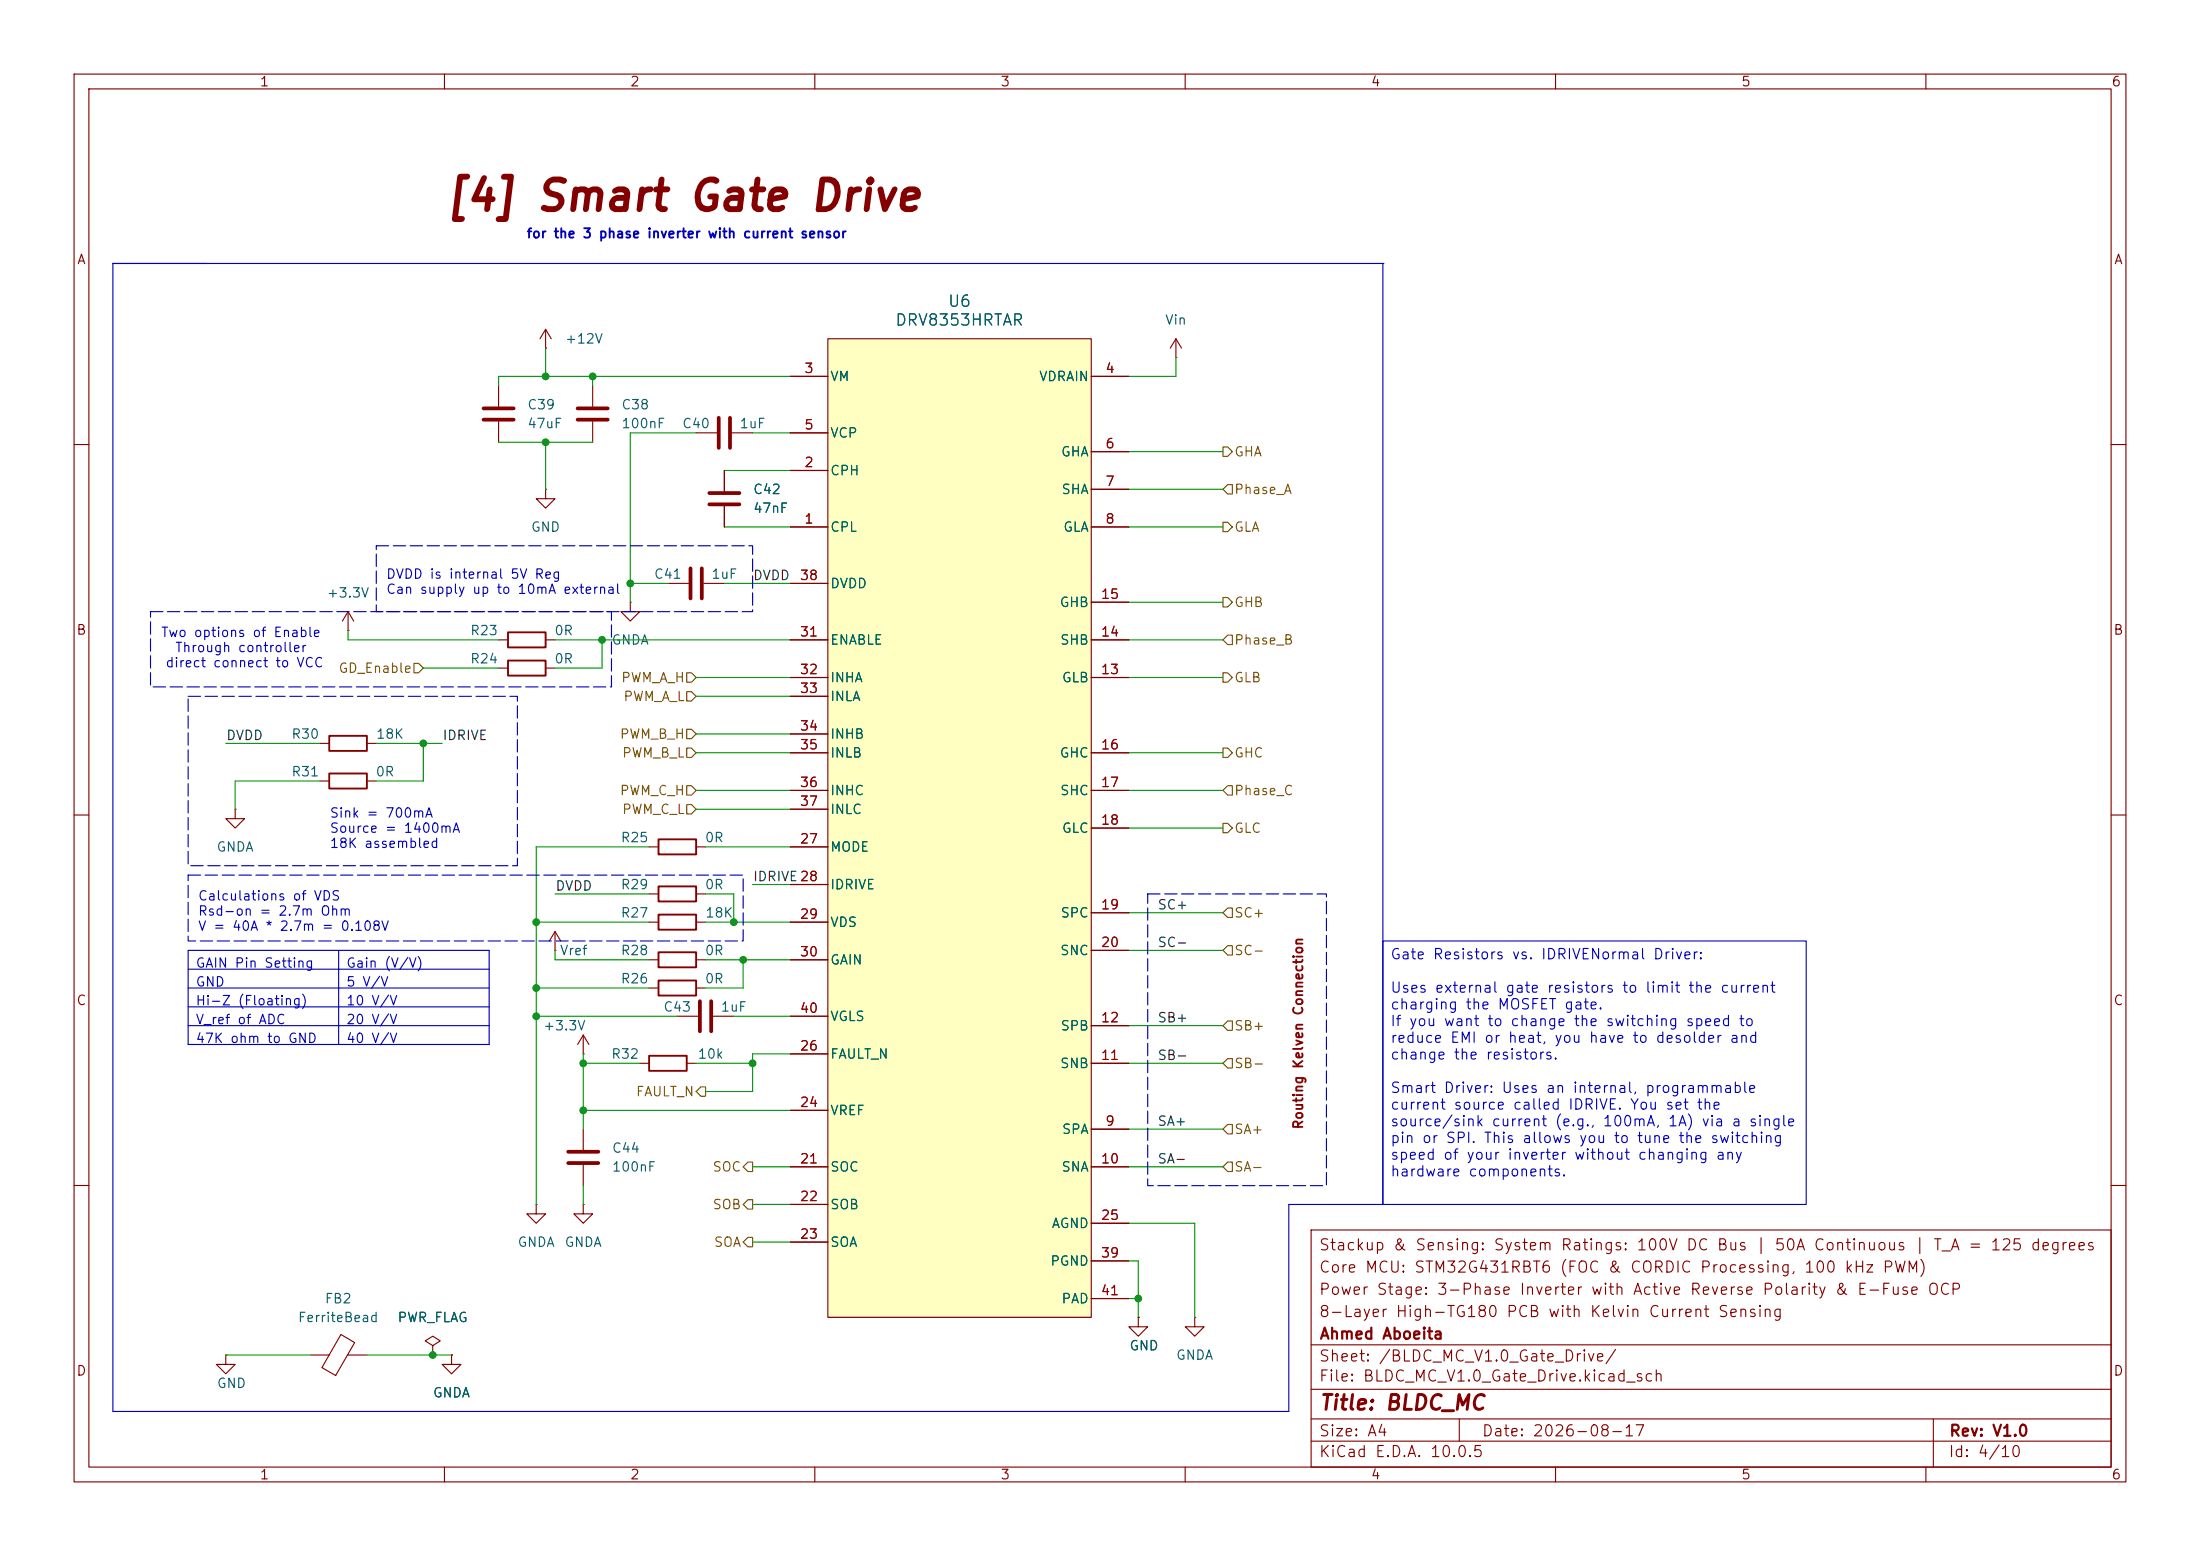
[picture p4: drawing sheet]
<svg xmlns="http://www.w3.org/2000/svg" width="297mm" height="210mm" viewBox="0 0 297 210" stroke-linecap="round" stroke-linejoin="round" font-family="sans-serif">
<g fill="none" stroke="#840000" stroke-width=".15">
<path d="M10 10h277v190h-277zM12 12h273v186h-273zM60 10v2M110 10v2M160 10v2M210 10v2M260 10v2M67.3 52.1v2.8M67.3 56.9v2.8M73.7 47h.1M73.7 44.5l-.8 1.2M73.7 44.5l.7 1.2"/>
<path d="M73.7 44.5v2.5M80 52.1v2.8M80 56.9v2.8M94 58.4h2.8M98.8 58.4h2.8M10 60h2M73.7 66v1.3h1.2l-1.2 1.3-1.3-1.3h1.3M73.7 66h.1M97.8 63.5v2.8M97.8 68.3v2.8M285 60h2M47 85.1h.1"/>
<path d="M47 82.6l-.8 1.2M47 82.6l.8 1.2M47 82.6v2.5M67.3 86.4h1.3M67.3 90.2h1.3M73.7 86.4h1.2M73.7 90.2h1.2M10 110h2M31.7 109.2v1.3h1.3l-1.3 1.3-1.2-1.3h1.2M31.7 109.2h.1M43.2 105.4h1.2M43.2 100.3h1.2"/>
<path d="M49.5 105.4h1.3M49.5 100.3h1.3M87.6 114.3h1.3M94 114.3h1.2M285 110h2M87.6 120.7h1.3M87.6 133.4h1.3M94 120.7h1.2M94 133.4h1.2M78.7 152.4v2.8M78.7 157.2v2.8M86.4 143.5h1.2"/>
<path d="M92.7 143.5h1.3M10 160h2M78.7 162.6v1.2h1.3l-1.3 1.3-1.2-1.3h1.2M78.7 162.6h.1M153.7 177.8v1.3h1.2l-1.2 1.2-1.3-1.2h1.3M153.7 177.8h.1M177 166h108v32h-108zM285 160h2M30.5 182.9v1.3h1.2l-1.2 1.2-1.3-1.2h1.3M30.5 182.9h.1M41.9 182.9h2.5M46 180.1l1.9 1.1-2.6 4.4-1.8-1z"/>
<path d="M46.9 182.9h2.6M58.4 181.6l1-.6-1-.7-1 .7 1 .6v1.3M58.4 182.9h.1M60 198v2M110 198v2M160 198v2M177 194.5h108M177 191.5h108M177 187.5h108M177 181.5h108M197 191.5v3M210 198v2"/>
<path d="M260 198v2M261 191.5v6.5"/>
</g>
<path d="M44.4 99.3h5.1v2h-5.1zM68.6 85.3h5.1v2.1h-5.1zM68.6 89.2h5.1v2h-5.1zM44.4 104.4h5.1v2h-5.1zM88.9 113.3h5.1v2h-5.1zM88.9 119.6h5.1v2.1h-5.1zM88.9 132.3h5.1v2.1h-5.1zM87.6 142.5h5.1v2h-5.1z" fill="none" stroke="#840000" stroke-width=".25"/>
<path d="M65.3 56.6h4M65.3 55.1h4M78 56.6h4M78 55.1h4M97 56.4v4.1M98.6 56.4v4.1M95.8 66.5h4M95.8 68.1h4M76.7 155.4h4.1M76.7 157h4.1" fill="none" stroke="#840000" stroke-width=".51"/>
<path d="M111.8 45.7h35.5v132.1h-35.5z" fill="#ffffc2"/>
<g fill="none" stroke="#840000" stroke-width=".15">
<path d="M106.7 50.8h5.1M106.7 58.4h5.1M111.8 45.7h35.5v132.1h-35.5zM147.3 50.8h5.1M158.7 48.3h.1M158.7 45.7l-.7 1.3M158.7 45.7l.8 1.3M158.7 45.7v2.6M90.2 78.7h2.8M95 78.7h2.8M97.8 63.5v2.8M97.8 68.3v2.8"/>
<path d="M106.7 71.1h5.1M106.7 63.5h5.1M106.7 78.7h5.1M147.3 71.1h5.1M147.3 61h5.1M147.3 66h5.1M85.1 81.3v1.3h1.3l-1.3 1.2-1.3-1.2h1.3M85.1 81.3h.1M106.7 91.4h5.1M106.7 86.4h5.1M106.7 94h5.1M106.7 99.1h5.1"/>
<path d="M147.3 91.4h5.1M147.3 86.4h5.1M147.3 81.3h5.1M106.7 101.6h5.1M106.7 106.7h5.1M106.7 109.2h5.1M106.7 114.3h5.1M106.7 119.4h5.1M147.3 101.6h5.1M147.3 106.7h5.1M147.3 111.8h5.1M74.9 128.3h.1"/>
<path d="M74.9 125.7l-.7 1.3M74.9 125.7l.8 1.3M74.9 125.7v2.6M78.7 139.7l-.7 1.3M78.7 139.7l.8 1.3M78.7 139.7v2.5M87.6 124.5h1.3M87.6 129.5h1.3M91.4 137.2h2.8M94 124.5h1.2M94 129.5h1.2M96.3 137.2h2.8"/>
<path d="M106.7 137.2h5.1M106.7 124.5h5.1M106.7 129.5h5.1M147.3 138.4h5.1M147.3 123.2h5.1M147.3 128.3h5.1M78.7 142.2h.1M106.7 157.5h5.1M106.7 149.9h5.1M106.7 142.2h5.1M147.3 152.4h5.1M147.3 157.5h5.1"/>
<path d="M147.3 143.5h5.1M72.4 162.6v1.2h1.3l-1.3 1.3-1.3-1.3h1.3M72.4 162.6h.1M106.7 162.6h5.1M106.7 167.6h5.1M147.3 165.1h5.1M147.3 170.2h5.1M147.3 175.3h5.1M153.7 177.8h.1M161.3 177.8v1.3h1.3l-1.3 1.2-1.3-1.2h1.3M161.3 177.8h.1M58.4 182.9h.1"/>
<path d="M61 182.9v1.3h1.2l-1.2 1.2-1.3-1.2h1.3M61 182.9h.1"/>
</g>
<path d="M93.2 76.7v4.1M94.7 76.7v4.1M94.5 135.1v4.1M96 135.1v4.1" fill="none" stroke="#840000" stroke-width=".51"/>
<path d="M88.9 128.5h5.1v2.1h-5.1zM88.9 123.4h5.1v2.1h-5.1z" fill="none" stroke="#840000" stroke-width=".25"/>
<g fill="none" stroke="#725600" stroke-width=".15">
<path d="M165.1 70.5h.6l.7 .6-.7 .7h-.6zM165.1 60.3h.6l.7 .7-.7 .6h-.6zM165.7 65.4h.7v1.3h-.7l-.6-.7zM55.9 89.5h.6l.6 .7-.6 .6h-.6zM92.7 98.4h.6l.7 .7-.7 .6h-.6zM92.7 93.3h.6l.7 .7-.7 .6h-.6zM92.7 90.8h.6l.7 .6-.7 .7h-.6zM165.1 80.6h.6l.7 .7-.7 .6h-.6zM165.1 90.8h.6l.7 .6-.7 .7h-.6zM165.7 85.7h.7v1.3h-.7l-.6-.6zM92.7 101h.6l.7 .6-.7 .6h-.6zM92.7 108.6h.6l.7 .6-.7 .7h-.6z"/>
<path d="M92.7 106h.6l.7 .7-.7 .6h-.6zM165.1 111.1h.6l.7 .7-.7 .6h-.6zM165.1 101h.6l.7 .6-.7 .6h-.6zM165.7 106h.7v1.3h-.7l-.6-.6zM165.7 137.8h.7v1.3h-.7l-.6-.7zM165.7 127.6h.7v1.3h-.7l-.6-.6zM165.7 122.6h.7v1.2h-.7l-.6-.6zM94.6 146.7h.6v1.3h-.6l-.6-.7zM100.3 157.5l.7-.7h.6v1.3h-.6zM165.7 142.9h.7v1.2h-.7l-.6-.6zM165.7 156.8h.7v1.3h-.7l-.6-.6zM165.7 151.8h.7v1.2h-.7l-.6-.6z"/>
<path d="M101 161.9h.6v1.3h-.6l-.7-.6zM101 167h.6v1.3h-.6l-.7-.7z"/>
</g>
<path d="M15.2 35.6h171.5v127h-12.7v27.9h-158.8zM186.7 35.6h.1M25.4 130.8h40.6M25.4 133.4h40.6M25.4 135.9h40.6M25.4 138.4h40.6M25.4 128.3h40.6v12.7h-40.6zM45.7 128.3v12.7M186.7 127h57.1v35.6h-57.1z" fill="none" stroke="#0000c2" stroke-width=".15"/>
<g fill="none" stroke="#009600" stroke-width=".15">
<path d="M67.3 59.7h12.7M73.7 47v3.8M73.7 59.7v6.3M80 50.8v1.3M94 58.4h-8.9v22.9M101.6 58.4h5.1M106.7 50.8h-39.4v1.3M158.7 48.3v2.5h-6.3M85.1 78.7h5.1M97.8 71.1h8.9M97.8 63.5h8.9M97.8 78.7h8.9"/>
<path d="M152.4 71.1h12.7M152.4 66h12.7M152.4 61h12.7M47 85.1v1.3h20.3M57.1 90.2h10.2M74.9 86.4h31.8M81.3 86.4v3.8h-6.4M94 91.4h12.7M94 94h12.7M94 99.1h12.7M152.4 91.4h12.7M152.4 86.4h12.7"/>
<path d="M152.4 81.3h12.7M30.5 100.3h12.7M43.2 105.4h-11.5v3.8M50.8 100.3h8.9M57.1 100.3v5.1h-6.3M87.6 114.3h-15.2v48.3M94 106.7h12.7M94 101.6h12.7M94 109.2h12.7M95.2 114.3h11.5M101.6 119.4h5.1M152.4 106.7h12.7"/>
<path d="M152.4 101.6h12.7M152.4 111.8h12.7M72.4 137.2h19M72.4 133.4h15.2M72.4 124.5h15.2M74.9 128.3v1.2h12.7M74.9 120.7h12.7M95.2 124.5h11.5M95.2 129.5h11.5M95.2 120.7h3.9v3.8M99.1 137.2h7.6M100.3 129.5v3.9h-5.1"/>
<path d="M152.4 138.4h12.7M152.4 123.2h12.7M152.4 128.3h12.7M78.7 143.5h7.7M78.7 142.2v10.2M78.7 149.9h28M94 143.5h7.6M101.6 157.5h5.1M106.7 142.2h-5.1v5.1h-6.4M152.4 143.5h12.7M152.4 157.5h12.7M152.4 152.4h12.7"/>
<path d="M78.7 160v2.6M101.6 167.6h5.1M101.6 162.6h5.1M152.4 170.2h1.3v7.6M152.4 175.3h1.3M152.4 165.1h8.9v12.7M30.5 182.9h11.4M49.5 182.9h11.5"/>
</g>
<path d="M50.8 73.7h50.8v8.9h-50.8zM20.3 82.6h62.2v10.1h-62.2zM25.4 94h44.4v22.8h-44.4zM25.4 118.1h74.9v8.9h-74.9zM154.9 120.7h24.2v39.3h-24.2z" fill="none" stroke="#0000c2" stroke-width=".15" stroke-dasharray="1.7 .6"/>
<g fill="#009600" stroke="#009600" stroke-width=".14">
<circle cx="100.3" cy="129.5" r=".46"/>
<circle cx="101.6" cy="143.5" r=".46"/>
<circle cx="80" cy="50.8" r=".46"/>
<circle cx="85.1" cy="78.7" r=".46"/>
<circle cx="153.7" cy="175.3" r=".46"/>
<circle cx="57.1" cy="100.3" r=".46"/>
<circle cx="81.3" cy="86.4" r=".46"/>
<circle cx="73.7" cy="59.7" r=".46"/>
<circle cx="72.4" cy="124.5" r=".46"/>
<circle cx="72.4" cy="137.2" r=".46"/>
<circle cx="78.7" cy="149.9" r=".46"/>
<circle cx="78.7" cy="143.5" r=".46"/>
<circle cx="99.1" cy="124.5" r=".46"/>
<circle cx="72.4" cy="133.4" r=".46"/>
<circle cx="73.7" cy="50.8" r=".46"/>
<circle cx="58.4" cy="182.9" r=".46"/>
</g>
<text font-size="4" fill="#840000" x="59.9" y="29.4">[4] Smart Gate Drive</text>
<text font-size="2" fill="#840000" x="178" y="190.8">Title: BLDC_MC</text>
<g font-size="1.5" fill="#006464">
<text x="127.9" y="41.8">U6</text>
<text x="120.8" y="44.3">DRV8353HRTAR</text>
</g>
<g font-size="1.5" fill="#840000">
<text x="178" y="172.1">Core MCU: STM32G431RBT6 (FOC &amp; CORDIC Processing, 100 kHz PWM)</text>
<text x="178" y="169.1">Stackup &amp; Sensing: System Ratings: 100V DC Bus | 50A Continuous | T_A = 125 degrees</text>
<text x="178" y="178.1">8-Layer High-TG180 PCB with Kelvin Current Sensing</text>
<text x="178" y="175.1">Power Stage: 3-Phase Inverter with Active Reverse Polarity &amp; E-Fuse OCP</text>
<text x="178" y="184.1">Sheet: /BLDC_MC_V1.0_Gate_Drive/</text>
<text x="178" y="181.1">Ahmed Aboeita</text>
<text x="178" y="186.8">File: BLDC_MC_V1.0_Gate_Drive.kicad_sch</text>
<text x="178" y="197">KiCad E.D.A. 10.0.5</text>
<text x="178" y="194.2">Size: A4</text>
<text x="200" y="194.2">Date: 2026-08-17</text>
<text x="263" y="197">Id: 4/10</text>
<text x="263" y="194.2">Rev: V1.0</text>
</g>
<g font-size="1.4" fill="#0000c2">
<text x="187.6" y="129.8">Gate Resistors vs. IDRIVENormal Driver:</text>
<text x="187.6" y="134.3">Uses external gate resistors to limit the current</text>
<text x="187.6" y="136.6">charging the MOSFET gate.</text>
<text x="187.6" y="138.9">If you want to change the switching speed to</text>
<text x="187.6" y="141.1">reduce EMI or heat, you have to desolder and</text>
<text x="187.6" y="143.4">change the resistors.</text>
<text x="187.6" y="147.9">Smart Driver: Uses an internal, programmable</text>
<text x="187.6" y="150.1">current source called IDRIVE. You set the</text>
<text x="187.6" y="152.4">source/sink current (e.g., 100mA, 1A) via a single</text>
<text x="187.6" y="154.6">pin or SPI. This allows you to tune the switching</text>
<text x="187.6" y="156.9">speed of your inverter without changing any</text>
<text x="187.6" y="159.1">hardware components.</text>
</g>
<g font-size="1.3" fill="#840000">
<text x="35" y="12">1</text>
<text x="85" y="12">2</text>
<text x="135" y="12">3</text>
<text x="185" y="12">4</text>
<text x="235" y="12">5</text>
<text x="285" y="12">6</text>
<text x="10.3" y="36">A</text>
<text x="285.3" y="36">A</text>
<text x="10.2" y="86">B</text>
<text x="285.2" y="86">B</text>
<text x="10.2" y="136">C</text>
<text x="285.2" y="136">C</text>
<text x="176.2" y="152.5" transform="rotate(-90 176.2 152.5)">Routing Kelven Connection</text>
<text x="10.2" y="186">D</text>
<text x="285.2" y="186">D</text>
<text x="35" y="200">1</text>
<text x="85" y="200">2</text>
<text x="135" y="200">3</text>
<text x="185" y="200">4</text>
<text x="235" y="200">5</text>
<text x="285" y="200">6</text>
</g>
<g font-size="1.3" fill="#0000c2">
<text x="71" y="32.5">for the 3 phase inverter with current sensor</text>
<text x="52" y="78.4">DVDD is internal 5V Reg</text>
<text x="52" y="80.5">Can supply up to 10mA external</text>
<text x="21.6" y="86.3">Two options of Enable</text>
<text x="23.5" y="88.3">Through controller</text>
<text x="22.2" y="90.4">direct connect to VCC</text>
<text x="44.4" y="110.7">Sink = 700mA</text>
<text x="44.4" y="112.7">Source = 1400mA</text>
<text x="44.4" y="114.8">18K assembled</text>
<text x="26.6" y="121.9">Calculations of VDS</text>
<text x="26.6" y="123.9">Rsd-on = 2.7m Ohm</text>
<text x="26.6" y="125.9">V = 40A * 2.7m = 0.108V</text>
<text x="26.3" y="130.9">GAIN Pin Setting</text>
<text x="46.6" y="130.9">Gain (V/V)</text>
<text x="26.3" y="133.5">GND</text>
<text x="26.3" y="136">Hi-Z (Floating)</text>
<text x="46.6" y="133.5">5 V/V</text>
<text x="46.6" y="136">10 V/V</text>
<text x="26.3" y="138.5">V_ref of ADC</text>
<text x="26.3" y="141.1">47K ohm to GND</text>
<text x="46.6" y="138.5">20 V/V</text>
<text x="46.6" y="141.1">40 V/V</text>
</g>
<g font-size="1.3" fill="#006464">
<text x="76.2" y="46.7">+12V</text>
<text x="157.2" y="44.1">Vin</text>
<text x="112" y="51.8">VM</text>
<text x="140.2" y="51.8">VDRAIN</text>
<text x="71.1" y="55.6">C39</text>
<text x="71.1" y="58.1">47uF</text>
<text x="83.8" y="55.6">C38</text>
<text x="83.8" y="58.1">100nF</text>
<text x="92" y="58.1">C40</text>
<text x="99.7" y="58.1">1uF</text>
<text x="112" y="59.4">VCP</text>
<text x="112" y="64.5">CPH</text>
<text x="143.1" y="61.9">GHA</text>
<text x="101.6" y="67">C42</text>
<text x="101.6" y="69.5">47nF</text>
<text x="143.2" y="67">SHA</text>
<text x="71.6" y="72.1">GND</text>
<text x="112" y="72.1">CPL</text>
<text x="143.5" y="72.1">GLA</text>
<text x="44" y="81">+3.3V</text>
<text x="88.2" y="78.4">C41</text>
<text x="95.9" y="78.4">1uF</text>
<text x="112" y="79.7">DVDD</text>
<text x="143" y="82.2">GHB</text>
<text x="63.4" y="86.1">R23</text>
<text x="63.4" y="89.9">R24</text>
<text x="74.8" y="86.1">0R</text>
<text x="74.8" y="89.9">0R</text>
<text x="82.5" y="87.3">GNDA</text>
<text x="112" y="87.3">ENABLE</text>
<text x="143" y="87.3">SHB</text>
<text x="112" y="92.4">INHA</text>
<text x="112" y="94.9">INLA</text>
<text x="143.3" y="92.4">GLB</text>
<text x="39.3" y="100">R30</text>
<text x="50.7" y="100">18K</text>
<text x="112" y="100">INHB</text>
<text x="39.3" y="105.1">R31</text>
<text x="50.6" y="105.1">0R</text>
<text x="112" y="102.6">INLB</text>
<text x="112" y="107.6">INHC</text>
<text x="143" y="102.6">GHC</text>
<text x="143" y="107.6">SHC</text>
<text x="83.7" y="114">R25</text>
<text x="95.1" y="114">0R</text>
<text x="112" y="110.2">INLC</text>
<text x="143.3" y="112.7">GLC</text>
<text x="29.1" y="115.3">GNDA</text>
<text x="112" y="115.3">MODE</text>
<text x="83.7" y="120.3">R29</text>
<text x="83.7" y="124.2">R27</text>
<text x="95.1" y="120.3">0R</text>
<text x="95.1" y="124.2">18K</text>
<text x="112" y="120.3">IDRIVE</text>
<text x="112" y="125.4">VDS</text>
<text x="143.1" y="124.2">SPC</text>
<text x="75.5" y="129.2">Vref</text>
<text x="83.7" y="129.2">R28</text>
<text x="95.1" y="129.2">0R</text>
<text x="112" y="130.5">GAIN</text>
<text x="143" y="129.2">SNC</text>
<text x="83.7" y="133">R26</text>
<text x="89.5" y="136.9">C43</text>
<text x="95.1" y="133">0R</text>
<text x="97.2" y="136.9">1uF</text>
<text x="73.2" y="139.4">+3.3V</text>
<text x="82.4" y="143.2">R32</text>
<text x="94.1" y="143.2">10k</text>
<text x="112" y="143.2">FAULT_N</text>
<text x="112" y="138.1">VGLS</text>
<text x="143.1" y="139.4">SPB</text>
<text x="143" y="144.5">SNB</text>
<text x="82.5" y="155.9">C44</text>
<text x="112" y="150.8">VREF</text>
<text x="143.3" y="153.4">SPA</text>
<text x="82.5" y="158.4">100nF</text>
<text x="112" y="158.4">SOC</text>
<text x="143.2" y="158.4">SNA</text>
<text x="112" y="163.5">SOB</text>
<text x="141.9" y="166.1">AGND</text>
<text x="69.8" y="168.6">GNDA</text>
<text x="76.1" y="168.6">GNDA</text>
<text x="112" y="168.6">SOA</text>
<text x="141.7" y="171.1">PGND</text>
<text x="40.1" y="178.8">FerriteBead</text>
<text x="43.8" y="176.2">FB2</text>
<text x="53.6" y="178.8">PWR_FLAG</text>
<text x="143.2" y="176.2">PAD</text>
<text x="152.4" y="182.6">GND</text>
<text x="158.7" y="183.8">GNDA</text>
<text x="29.2" y="187.7">GND</text>
<text x="58.4" y="188.9">GNDA</text>
</g>
<g font-size="1.3" fill="#a90000">
<text x="108.5" y="50.7">3</text>
<text x="149.1" y="50.7">4</text>
<text x="108.5" y="58.3">5</text>
<text x="108.5" y="63.4">2</text>
<text x="149.1" y="60.8">6</text>
<text x="149.1" y="65.9">7</text>
<text x="108.5" y="71">1</text>
<text x="149.1" y="71">8</text>
<text x="107.9" y="78.6">38</text>
<text x="148.5" y="81.1">15</text>
<text x="107.9" y="86.2">31</text>
<text x="148.5" y="86.2">14</text>
<text x="107.9" y="91.3">32</text>
<text x="107.9" y="93.8">33</text>
<text x="148.5" y="91.3">13</text>
<text x="107.9" y="98.9">34</text>
<text x="107.9" y="101.5">35</text>
<text x="148.5" y="101.5">16</text>
<text x="107.9" y="106.5">36</text>
<text x="148.5" y="106.5">17</text>
<text x="107.9" y="109.1">37</text>
<text x="148.5" y="111.6">18</text>
<text x="107.9" y="114.2">27</text>
<text x="107.9" y="119.2">28</text>
<text x="107.9" y="124.3">29</text>
<text x="148.5" y="123.1">19</text>
<text x="107.9" y="129.4">30</text>
<text x="148.5" y="128.1">20</text>
<text x="107.9" y="137">40</text>
<text x="107.9" y="142.1">26</text>
<text x="148.5" y="143.4">11</text>
<text x="148.5" y="138.3">12</text>
<text x="107.9" y="149.7">24</text>
<text x="149.1" y="152.3">9</text>
<text x="107.9" y="157.3">21</text>
<text x="148.5" y="157.3">10</text>
<text x="107.9" y="162.4">22</text>
<text x="107.9" y="167.5">23</text>
<text x="148.5" y="165">25</text>
<text x="148.5" y="170">39</text>
<text x="148.5" y="175.1">41</text>
</g>
<g font-size="1.3" fill="#725600">
<text x="166.5" y="61.9">GHA</text>
<text x="166.5" y="67">Phase_A</text>
<text x="166.5" y="72.1">GLA</text>
<text x="166.5" y="82.2">GHB</text>
<text x="166.5" y="87.3">Phase_B</text>
<text x="45.6" y="91.1">GD_Enable</text>
<text x="83.8" y="92.4">PWM_A_H</text>
<text x="84.1" y="94.9">PWM_A_L</text>
<text x="166.5" y="92.4">GLB</text>
<text x="83.6" y="100">PWM_B_H</text>
<text x="83.6" y="107.6">PWM_C_H</text>
<text x="83.9" y="102.6">PWM_B_L</text>
<text x="166.5" y="107.6">Phase_C</text>
<text x="166.5" y="102.6">GHC</text>
<text x="83.9" y="110.2">PWM_C_L</text>
<text x="166.5" y="112.7">GLC</text>
<text x="166.5" y="124.2">SC+</text>
<text x="166.5" y="129.2">SC-</text>
<text x="166.5" y="139.4">SB+</text>
<text x="85.8" y="148.3">FAULT_N</text>
<text x="166.5" y="144.5">SB-</text>
<text x="166.5" y="153.4">SA+</text>
<text x="96.1" y="158.4">SOC</text>
<text x="166.5" y="158.4">SA-</text>
<text x="96.1" y="163.5">SOB</text>
<text x="96.3" y="168.6">SOA</text>
</g>
<g font-size="1.3" fill="#0f0f0f">
<text x="101.6" y="78.6">DVDD</text>
<text x="30.5" y="100.2">DVDD</text>
<text x="59.7" y="100.2">IDRIVE</text>
<text x="101.6" y="119.3">IDRIVE28</text>
<text x="74.9" y="120.5">DVDD</text>
<text x="156.2" y="123.1">SC+</text>
<text x="156.2" y="128.1">SC-</text>
<text x="156.2" y="143.4">SB-</text>
<text x="156.2" y="138.3">SB+</text>
<text x="156.2" y="152.3">SA+</text>
<text x="156.2" y="157.4">SA-</text>
</g>
</svg>
